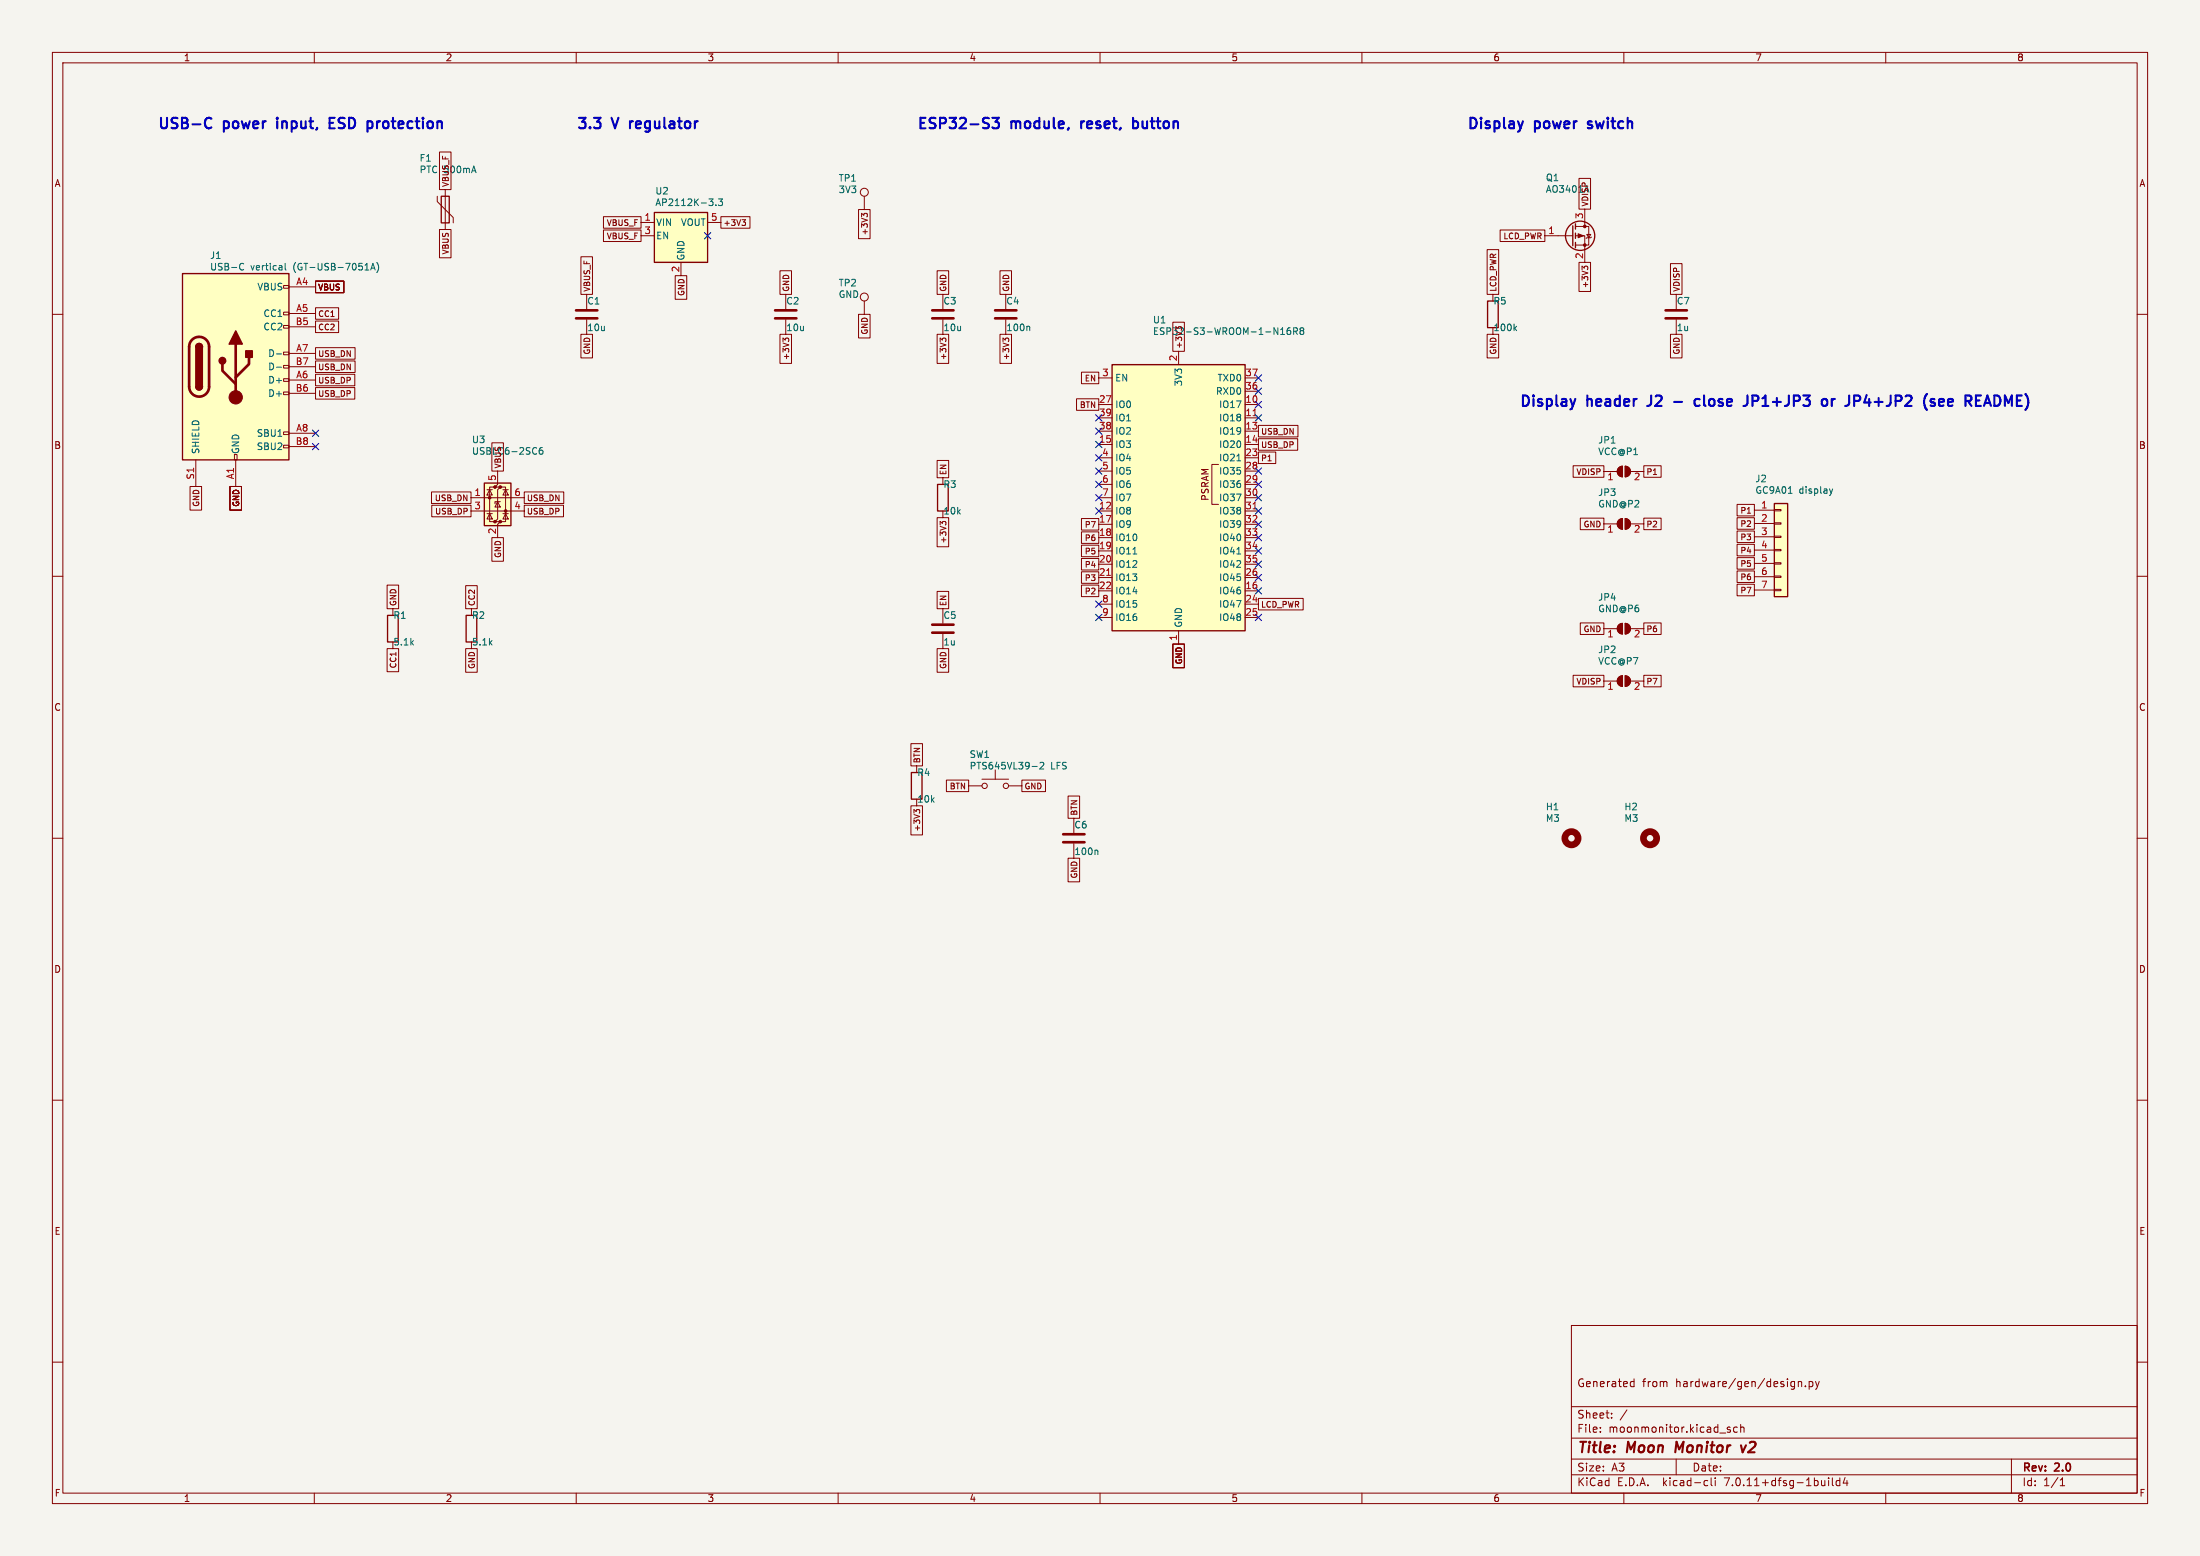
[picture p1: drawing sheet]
<svg xmlns="http://www.w3.org/2000/svg" width="420mm" height="297mm" viewBox="0 0 420 297" stroke-linecap="round" stroke-linejoin="round" font-family="sans-serif">
<path d="M0 0h420v297h-420z" fill="#f5f4ef" stroke="#f5f4ef" stroke-width=".19"/>
<g fill="none" stroke="#840000" stroke-width=".19">
<path d="M10 10h400v277h-400zM12 12h396v273h-396zM60 10v2M110 10v2M160 10v2M210 10v2M260 10v2M310 10v2M360 10v2M83.5 37.5v1l3 3v1M83.9 29h2.2v7.2h-2.2zM85 36.2v7.6"/>
<path d="M163.9 40h2.2v5.6h-2.2zM165 37.5v2.5M301.4 34.1h2.2v5.8h-2.2zM302.5 39.9v3.3M10 60h2M54.1 59.6h1.1v.5h-1.1zM54.1 54.5h1.1v.5h-1.1zM55.2 54.8h5M55.2 59.8h5M60.2 53.7h5.4v2.2h-5.4zM60.2 58.7h4.4v2.2h-4.4zM83.9 43.8h2.2v5.4h-2.2z"/>
<path d="M110.9 49h2.2v7.2h-2.2zM112 56.2v2.8M115.2 41.4h7.2v2.2h-7.2zM115.2 43.9h7.2v2.2h-7.2zM122.4 45h2.5M122.4 42.5h2.5M128.9 52.6h2.2v4.5h-2.2zM130 50.1v2.5M135.1 42.5h2.5M137.6 41.4h5.6v2.2h-5.6zM141.6 41.9h.7l-.3 .5M142.1 42.4l.2 .2v.2l-.2 .2"/>
<path d="M148.9 51.7h2.2v4.5h-2.2zM150 56.2v2.8M163.9 60h2.2v4.5h-2.2zM165 57.5v2.5M165.6 41.2v-.3l-.2-.2-.4 .1-.1 .3-.4-.4v.7M178.9 51.7h2.2v4.5h-2.2zM180 56.2v2.8M190.9 51.7h2.2v4.5h-2.2zM192 56.2v2.8M283.9 47.6h2.2v8.6h-2.2zM285 56.2v1.3M286.4 43.9h8.5v2.2h-8.5z"/>
<path d="M294.9 45h5.4M300.8 45h1.7v5.1M300.8 43.2h2.5v3.6h-2.5M301.4 50.1h2.2v5.5h-2.2zM302.9 44.7h.8l-.4 .7zM303.1 51.3v-.3l-.2-.2-.4 .1-.1 .3-.4-.4v.7M303.8 45.3l-1 .2M318.9 50.3h2.2v5.9h-2.2zM320 56.2v2.8M408 60h2M54.1 74.8h1.1v.5h-1.1zM54.1 72.3h1.1v.5h-1.1z"/>
<path d="M54.1 69.7h1.1v.6h-1.1zM54.1 67.2h1.1v.5h-1.1zM54.1 62.1h1.1v.5h-1.1zM55.2 72.5h5M55.2 67.5h5M55.2 62.4h5M55.2 75.1h5M55.2 70h5M60.2 74h7.5v2.2h-7.5zM60.2 71.4h7.5v2.2h-7.5zM60.2 66.4h7.6v2.2h-7.6zM60.2 68.9h7.6v2.2h-7.6z"/>
<path d="M60.2 61.3h4.4v2.2h-4.4zM110.9 63.8h2.2v4.5h-2.2zM112 61v2.8M148.9 63.8h2.2v5.6h-2.2zM150 61v2.8M150.6 65.1v-.4l-.2-.2-.4 .1-.1 .3-.4-.4v.7M178.9 63.8h2.2v5.6h-2.2zM180 61v2.8M180.6 65.1v-.4l-.2-.2-.4 .1-.1 .3-.4-.4v.7M190.9 63.8h2.2v5.6h-2.2zM192 61v2.8M192.6 65.1v-.4l-.2-.2-.4 .1-.1 .3-.4-.4v.7"/>
<path d="M205.5 76.1h4.3v2.2h-4.3zM206.5 71h3.3v2.2h-3.3zM209.8 77.2h2.5M209.8 79.8h2.5M209.8 72.1h2.5M223.9 61.5h2.2v5.6h-2.2zM225 67.1v2.5M237.7 77.2h2.5M237.7 79.8h2.5M237.7 72.1h2.5M237.7 74.7h2.5M283.9 63.8h2.2v4.5h-2.2z"/>
<path d="M318.9 63.8h2.2v4.5h-2.2zM320 61v2.8M36.3 92.9h2.2v4.5h-2.2zM37.4 87.8v5.1M43.9 92.9h2.2v4.5h-2.2zM44.7 86.8h.6v1h-.6zM45 87.8v5.1M54.1 85h1.1v.5h-1.1zM54.1 82.4h1.1v.6h-1.1zM55.2 82.7h5M55.2 85.2h5M82.4 93.9h7.5v2.2h-7.5z"/>
<path d="M82.4 96.4h7.5v2.2h-7.5zM89.9 97.5h10.2M89.9 95h10.2M93 98h1M93 93.5h1M93.5 93.5l.5 1h-1zM93.5 98l.5 1.1h-1zM93.9 84.5h2.2v5.4h-2.2zM94.5 93h-1v6.6h1M95 95.8l.5 1h-1zM95 89.9v2.6l-.5 .5h1l-.5 .5v5.6l-.5 .5h1l-.5 .5v2.5M95.5 95.8h-1v.3"/>
<path d="M95.5 93h1v6.6h-1M96 98h1M96 93.5h1M96.5 98l.5 1.1h-1zM96.5 93.5l.5 1h-1zM100.1 93.9h7.5v2.2h-7.5zM100.1 96.4h7.5v2.2h-7.5zM178.9 87.9h2.2v3.3h-2.2zM178.9 98.8h2.2v5.6h-2.2zM180 91.2v1.3M206.5 99h3.3v2.2h-3.3zM209.8 97.5h2.5"/>
<path d="M209.8 95h2.5M209.8 82.3h2.5M209.8 84.8h2.5M209.8 87.4h2.5M209.8 89.9h2.5M209.8 92.5h2.5M232.6 88.7h-1.2v7.6h1.2M237.7 97.5h2.5M237.7 95h2.5M237.7 82.3h2.5M237.7 84.8h2.5M237.7 87.4h2.5"/>
<path d="M237.7 89.9h2.5M237.7 92.5h2.5M240.2 86.3h3.3v2.2h-3.3zM240.2 83.7h7.5v2.2h-7.5zM240.2 81.2h7.6v2.2h-7.6zM300.3 88.9h5.9v2.2h-5.9zM301.7 98.9h4.5v2.2h-4.5zM306.2 90h2.5M309.1 89.3l.6-.3v2a1.02 1.02 0 0 1-.9-.6 1.02 1.02 0 0 1 .3-1.1zM309.1 99.3l.6-.3v2a1.02 1.02 0 0 1-.9-.6 1.02 1.02 0 0 1 .3-1.1zM310.3 89a1.02 1.02 0 0 1 1 1 1.02 1.02 0 0 1-1 1zM310.3 99a1.02 1.02 0 0 1 1 1 1.02 1.02 0 0 1-1 1z"/>
<path d="M311.3 90h2.5M313.8 88.9h3.3v2.2h-3.3zM313.8 98.9h3.3v2.2h-3.3zM331.6 98.8h3.3v2.2h-3.3zM331.6 96.3h3.3v2.2h-3.3zM334.9 97.4h3.8M334.9 99.9h3.8M338.7 99.8h1.3v.2h-1.3zM338.7 97.3h1.3v.2h-1.3zM10 110h2M73.9 111.7h2.2v4.5h-2.2zM75 116.2v1.3"/>
<path d="M88.9 111.8h2.2v4.4h-2.2zM90 116.2v1.3M93.9 102.6h2.2v4.5h-2.2zM178.9 112.9h2.2v3.3h-2.2zM180 116.2v2.8M180.6 100.1v-.4l-.2-.2-.4 .1-.1 .3-.4-.4v.7M206.5 104.1h3.3v2.2h-3.3zM206.5 101.5h3.3v2.2h-3.3zM206.5 106.6h3.3v2.2h-3.3zM206.5 111.7h3.3v2.2h-3.3zM206.5 109.1h3.3v2.2h-3.3zM209.8 112.8h2.5"/>
<path d="M209.8 100.1h2.5M209.8 102.6h2.5M209.8 105.2h2.5M209.8 107.7h2.5M209.8 110.2h2.5M209.8 115.3h2.5M209.8 117.9h2.5M237.7 112.8h2.5M237.7 100.1h2.5M237.7 102.6h2.5M237.7 105.2h2.5M237.7 107.7h2.5"/>
<path d="M237.7 110.2h2.5M237.7 115.3h2.5M237.7 117.9h2.5M240.2 114.2h8.6v2.2h-8.6zM301.7 118.9h4.5v2.2h-4.5zM306.2 100h2.5M309.1 119.3l.6-.3v2a1.02 1.02 0 0 1-.9-.6 1.02 1.02 0 0 1 .3-1.1zM310.3 119a1.02 1.02 0 0 1 1 1 1.02 1.02 0 0 1-1 1zM311.3 100h2.5M313.8 118.9h3.3v2.2h-3.3zM331.6 106.4h3.3v2.2h-3.3zM331.6 103.9h3.3v2.2h-3.3z"/>
<path d="M331.6 101.4h3.3v2.2h-3.3zM331.6 111.5h3.3v2.2h-3.3zM331.6 109h3.3v2.2h-3.3zM334.9 102.5h3.8M334.9 105h3.8M334.9 107.5h3.8M334.9 110.1h3.8M334.9 112.6h3.8M338.7 112.5h1.3v.2h-1.3zM338.7 110h1.3v.2h-1.3zM338.7 107.4h1.3v.3h-1.3zM338.7 104.9h1.3v.2h-1.3z"/>
<path d="M338.7 102.3h1.3v.3h-1.3zM408 110h2M73.9 123.8h2.2v4.4h-2.2zM88.9 123.8h2.2v4.5h-2.2zM178.9 123.8h2.2v4.5h-2.2zM180 121v2.8M223.9 122.9h2.2v4.5h-2.2zM225 120.4v2.5M300.3 128.9h5.9v2.2h-5.9zM306.2 120h2.5M306.2 130h2.5M309.1 129.3l.6-.3v2a1.02 1.02 0 0 1-.9-.6 1.02 1.02 0 0 1 .3-1.1z"/>
<path d="M310.3 129a1.02 1.02 0 0 1 1 1 1.02 1.02 0 0 1-1 1zM311.3 120h2.5M311.3 130h2.5M313.8 128.9h3.3v2.2h-3.3zM10 160h2M173.9 153.8h2.2v5.6h-2.2zM173.9 141.9h2.2v4.3h-2.2zM175 146.2v1.3M175.6 155.1v-.4l-.2-.2-.4 .1-.1 .3-.4-.4v.7M180.7 148.9h4.2v2.2h-4.2zM184.9 150h2.6M187.5 148.7h5"/>
<path d="M190 147v1.7M192.5 150h2.6M195.1 148.9h4.5v2.2h-4.5zM203.9 151.9h2.2v4.3h-2.2zM205 156.2v2.8M408 160h2M203.9 163.8h2.2v4.5h-2.2zM205 161v2.8M10 210h2M408 210h2M10 260h2M300 253h108v32h-108z"/>
<path d="M408 260h2M300 278.5h108M300 274.5h108M300 268.5h108M305.5 273.2v.2M305.5 272.5v.1M307.7 270.5v.2M307.7 269.8v.1M310.6 269.1l-1.3 1.9M311.4 263.8h.5M311.4 264.6h.5M311.9 263.2v1.5"/>
<path d="M320 278.5v3M330.3 272.5l-.4-.1-.2 .2 .1 .2 .5 .2v.3h-.6M331.7 272.5l-.5-.1-.3 .3 .2 .6h.6M332.3 272.5l.2-.1 .4 .1v.9M332.3 271.9v1.5M343.3 263.8l.2-.1 .4 .1v.9M343.3 263.7v1M344.7 264.5v.2M345.4 263.8l.4-.1 .3 .3-.2 .6h-.5M345.4 263.7v1.5M346.6 263.7l.3 1M346.9 264.7l-.3 .5"/>
<path d="M347.3 263.7l-.4 1M384 278.5v6.5M60 285v2M110 285v2M160 285v2M210 285v2M260 285v2M300 281.5h108M310 285v2M325.6 282.6l.4 .1M326 283.5l-.4 .1M326.7 282.1v1.3l.2 .2"/>
<path d="M327.4 282.1v.1M327.4 282.6v1M349.1 282.1v.1M349.1 282.6v1M349.8 282.1v1.3l.2 .2M351.2 282.7l-.4-.1-.3 .3 .2 .6h.5M351.2 282.1v1.5M352.2 282l-.3 1.1h.9M352.6 282.6v1M360 285v2M393.3 283.6h.9M393.3 282.5l.4-.4v1.5"/>
<circle cx="165" cy="36.7" r=".76"/>
<circle cx="165" cy="56.7" r=".76"/>
<circle cx="188" cy="150" r=".51"/>
<circle cx="192" cy="150" r=".51"/>
</g>
<path d="M320.1 275.2l-.3 2M332.4 275.9l.3 1.3 .6-1.3" fill="none" stroke="#840000" stroke-width=".4"/>
<g fill="none" stroke="#840000" stroke-width=".25">
<path d="M84.2 37.5h1.6v5h-1.6zM34.8 52.2h20.4v35.6h-20.4zM124.9 40.6h10.2v9.5h-10.2zM284 57.5h2v5h-2zM300.3 43.1v3.8M300.8 42.7v1M300.8 44.5v1M300.8 46.3v1M37.4 73.8a.64 .64 0 0 0 .6 .6 .64 .64 0 0 0 .6-.6M37.4 66.2a.64 .64 0 0 1 .6-.6 .64 .64 0 0 1 .6 .6M212.3 69.6h25.4v50.8h-25.4zM92.5 92.2h5v8.1h-5z"/>
<path d="M179 92.5h2v5h-2zM338.7 96.1h2.6v17.8h-2.6zM74 117.5h2v5h-2zM89 117.5h2v5h-2zM174 147.5h2v5h-2z"/>
<circle cx="301.6" cy="45" r="2.79"/>
</g>
<g fill="none" stroke="#006464" stroke-width=".19">
<path d="M135.3 38h.8l-.4 .5M136.1 38.6v.5M136.7 39.1v.1M137.1 38h.8l-.4 .5 .4 .1v.5l-.2 .1-.6-.1M46 50.3l.5 .1M46.5 51.4l-.5 .1M54.4 50.3v1.1l.2 .1M69.7 51.5h.7M70.8 51.5l.4-1.2 .4 1.2M70.9 51.2h.6M71.9 50.1a1.46 1.46 0 0 1 0 1.9M52.8 67.6h.9"/>
<path d="M52.8 70.1h.9M196.4 62.3l.2 .2v.6M244.5 63.8h.7M244.5 62.9l.3-.3v1.2M246.3 62.6h-.4a.85 .85 0 0 0 0 1.2l.5-.1v-.4l-.2-.2h-.3l-.2 .2M247 63.2h.6l.1-.2-.1-.3-.6-.1v1.2M247.3 63.2l.4 .6M248.4 63.1l-.2 .3v.3l.2 .1h.4l.1-.2v-.2l-.2-.3M248.4 63.1l-.2-.2 .2-.3h.3l.2 .2-.2 .3M248.4 63.1h.3M289.2 62.6l.3 .5M289.5 62.3l-.5 .5"/>
<path d="M103.5 85.4l-.3 .1a.85 .85 0 0 0 0 1.2l.4-.1 .1-.4-.3-.3h-.2l-.3 .3M236.1 88h.7M341.4 94.2h.7M349.3 93.3l.3 .9M349.6 94.2l-.2 .3M349.9 93.3l-.3 .9M216.3 105.7h.7M236.1 105.7h.7M197 146.3h1M198.5 145.6l.5-.1 .3 .4-.8 .9h.8M209.4 162.3l.2 .2v.6"/>
</g>
<g fill="none" stroke="#840000" stroke-width=".51">
<path d="M110 59.2h4M148 59.2h4M178 59.2h4M190 59.2h4M318 59.2h4M36.7 64.8a1.9 1.9 0 0 1 2-.4 1.9 1.9 0 0 1 1.2 1.8v7.6a1.91 1.91 0 0 1-1.9 1.9 1.91 1.91 0 0 1-1.9-1.9v-7.8l.2-.6zM42.5 69.5v1.3l2.5 2.5M45 65.7v10.1M47.5 68.2v1.3l-2.5 2.5M110 60.8h4M148 60.8h4M178 60.8h4"/>
<path d="M190 60.8h4M318 60.8h4M178 119.2h4M178 120.8h4M203 159.2h4M203 160.8h4"/>
</g>
<g fill="#ffffc2" stroke="#ffffc2" stroke-width=".19">
<path d="M338.7 96.1h2.6v17.8h-2.6z"/>
<path d="M34.8 52.2h20.4v35.6h-20.4z"/>
<path d="M92.5 92.2h5v8.1h-5z"/>
<path d="M124.9 40.6h10.2v9.5h-10.2z"/>
<path d="M212.3 69.6h25.4v50.8h-25.4z"/>
</g>
<g fill="#840000" stroke="#840000" stroke-width=".25">
<path d="M37.4 73.8h1.2a.64 .64 0 0 1-.6 .6 .64 .64 0 0 1-.6-.6z"/>
<path d="M37.4 66.2h1.2v7.6h-1.2z"/>
<path d="M37.6 65.7a.64 .64 0 0 1 .7-.1 .64 .64 0 0 1 .3 .6h-1.2z"/>
<path d="M45 63.1l1.3 2.6h-2.6z"/>
<path d="M46.9 67h1.3v1.2h-1.3z"/>
<circle cx="42.5" cy="68.9" r=".63"/>
</g>
<g fill="#840000" stroke="#840000" stroke-width=".19">
<path d="M301.3 44.6l1 .4-1 .4z"/>
<path d="M309.1 119.3l.6-.3v2a1.02 1.02 0 0 1-.9-.6 1.02 1.02 0 0 1 .3-1.1z"/>
<path d="M310.3 119a1.02 1.02 0 0 1 1 1 1.02 1.02 0 0 1-1 1z"/>
<path d="M309.1 89.3l.6-.3v2a1.02 1.02 0 0 1-.9-.6 1.02 1.02 0 0 1 .3-1.1z"/>
<path d="M310.3 89a1.02 1.02 0 0 1 1 1 1.02 1.02 0 0 1-1 1z"/>
<path d="M309.1 99.3l.6-.3v2a1.02 1.02 0 0 1-.9-.6 1.02 1.02 0 0 1 .3-1.1z"/>
<path d="M310.3 99a1.02 1.02 0 0 1 1 1 1.02 1.02 0 0 1-1 1z"/>
<path d="M309.1 129.3l.6-.3v2a1.02 1.02 0 0 1-.9-.6 1.02 1.02 0 0 1 .3-1.1z"/>
<path d="M310.3 129a1.02 1.02 0 0 1 1 1 1.02 1.02 0 0 1-1 1z"/>
<circle cx="45" cy="75.8" r="1.27"/>
<circle cx="302.5" cy="46.8" r=".25"/>
<circle cx="302.5" cy="43.2" r=".25"/>
<circle cx="93.5" cy="95" r=".25"/>
<circle cx="94.5" cy="99.6" r=".25"/>
<circle cx="94.5" cy="93" r=".25"/>
<circle cx="95.5" cy="99.6" r=".25"/>
<circle cx="95.5" cy="93" r=".25"/>
<circle cx="96.5" cy="97.5" r=".25"/>
</g>
<g fill="none" stroke="#840000" stroke-width="1.3">
<circle cx="300" cy="160" r="1.27"/>
<circle cx="315" cy="160" r="1.27"/>
</g>
<path d="M239.2 79.3h.7M239.2 97.1h.7M211.3 109.8h.7" fill="none" stroke="#a90000" stroke-width=".19"/>
<g fill="none" stroke="#0000c2" stroke-width=".4">
<path d="M39.5 22.6a.7 .7 0 0 1 .9 .1M40.4 24.3a.7 .7 0 0 1-.9 .1M52.9 22.5v.2M52.9 23.2v1.3M62.9 23.4h.7M63.9 22.5h-1v2h1M120.3 23.2v1.3M120.4 23.3l-.1 .2M189.5 22.5h1.2l-.7 .7a.55 .55 0 0 1 .7 .4v.5l-.2 .3-.8 .1-.2-.2M206.4 23.2v1.3M206.5 23.3l-.1 .2M216.3 22.5v2"/>
<path d="M216.3 23.2h.6l.3 .1M217.2 24.3l-.3 .2-.6-.1M303.1 24.4l.2 .1M303.2 23.2v.5M314.5 77.5h.1M319.6 76.7h1.5M324.5 76.2h-.6l-.4 .3v.6l.2 .3h.8M335.5 75.6l-1-.1v2M335.5 76.4l-1 .1M348.6 76.2l.2 .3v.6l-.2 .3M349.7 76.2v1.3M350.3 76.2h-.4l-.2 .3"/>
<path d="M356.4 75.4l-.5 1.4h1.2M370.2 76.8l.9-.2-.1-.4h-.5l-.3 .2 .1 1h.7M372.2 76.2l-.3 .2v.8l.3 .3M372.8 76.6l-.9 .2M378.9 76.9h1M379.4 75.5l.7 2M381.2 75.5h-.5v2h.5"/>
</g>
<g fill="none" stroke="#000084" stroke-width=".19">
<path d="M134.5 44.4l1.2 1.2M135.7 44.4l-1.2 1.2M209.2 79.2l1.2 1.2M210.4 79.2l-1.2 1.2M239.6 79.2l1.2 1.2M239.6 76.6l1.2 1.2M239.6 74.1l1.2 1.2M239.6 71.5l1.2 1.2M240.8 79.2l-1.2 1.2M240.8 76.6l-1.2 1.2M240.8 74.1l-1.2 1.2M240.8 71.5l-1.2 1.2"/>
<path d="M59.6 82.1l1.2 1.2M59.6 84.6l1.2 1.2M60.8 82.1l-1.2 1.2M60.8 84.6l-1.2 1.2M209.2 96.9l1.2 1.2M209.2 91.9l1.2 1.2M209.2 89.3l1.2 1.2M209.2 94.4l1.2 1.2M209.2 84.2l1.2 1.2M209.2 81.7l1.2 1.2M209.2 86.8l1.2 1.2M210.4 96.9l-1.2 1.2"/>
<path d="M210.4 91.9l-1.2 1.2M210.4 89.3l-1.2 1.2M210.4 94.4l-1.2 1.2M210.4 84.2l-1.2 1.2M210.4 81.7l-1.2 1.2M210.4 86.8l-1.2 1.2M239.6 99.5l1.2 1.2M239.6 96.9l1.2 1.2M239.6 94.4l1.2 1.2M239.6 89.3l1.2 1.2M239.6 91.9l1.2 1.2M240.8 99.5l-1.2 1.2"/>
<path d="M240.8 96.9l-1.2 1.2M240.8 94.4l-1.2 1.2M240.8 89.3l-1.2 1.2M240.8 91.9l-1.2 1.2M209.2 114.7l1.2 1.2M209.2 117.3l1.2 1.2M210.4 114.7l-1.2 1.2M210.4 117.3l-1.2 1.2M239.6 107.1l1.2 1.2M239.6 102l1.2 1.2M239.6 104.6l1.2 1.2M239.6 112.2l1.2 1.2"/>
<path d="M239.6 117.3l1.2 1.2M239.6 109.6l1.2 1.2M240.8 107.1l-1.2 1.2M240.8 102l-1.2 1.2M240.8 104.6l-1.2 1.2M240.8 112.2l-1.2 1.2M240.8 117.3l-1.2 1.2M240.8 109.6l-1.2 1.2"/>
</g>
<g font-size="2.8" fill="#0000c2">
<text x="30" y="24.7">USB-C</text>
<text x="42.8" y="24.7">power</text>
<text x="53.8" y="24.7">input,</text>
<text x="64.6" y="24.7">ESD</text>
<text x="72.6" y="24.7">protection</text>
<text x="110" y="24.7">3.3</text>
<text x="117.1" y="24.7">V</text>
<text x="121.1" y="24.7">regulator</text>
<text x="175" y="24.7">ESP32-S3</text>
<text x="193.1" y="24.7">module,</text>
<text x="207.3" y="24.7">reset,</text>
<text x="218" y="24.7">button</text>
<text x="280" y="24.7">Display</text>
<text x="293.1" y="24.7">power</text>
<text x="304.1" y="24.7">switch</text>
<text x="290" y="77.7">Display</text>
<text x="303.1" y="77.7">header</text>
<text x="315.5" y="77.7">J2</text>
<text x="326.1" y="77.7">close</text>
<text x="336.3" y="77.7">JP1+JP3</text>
<text x="351.9" y="77.7">or</text>
<text x="357.3" y="77.7">JP4+JP2</text>
<text x="373" y="77.7">(see</text>
<text x="381.7" y="77.7">README)</text>
</g>
<g font-size="2.8" fill="#840000">
<text x="301" y="277.9">Title:</text>
<text x="310.6" y="277.9">Moon</text>
<text x="320.7" y="277.9">Monitor</text>
<text x="334.1" y="277.9">v2</text>
</g>
<g font-size="2.1" fill="#840000">
<text x="301" y="265">Generated</text>
<text x="313.5" y="265">from</text>
<text x="319.9" y="265">hardware/gen/design.py</text>
<text x="301" y="273.7">File:</text>
<text x="301" y="271">Sheet:</text>
<text x="307.1" y="273.7">moonmonitor.kicad_sch</text>
<text x="301" y="281.1">Size:</text>
<text x="307.6" y="281.1">A3</text>
<text x="323" y="281.1">Date:</text>
<text x="386" y="281.3">Rev:</text>
<text x="392.4" y="281.3">2.0</text>
<text x="301" y="283.9">KiCad</text>
<text x="308.7" y="283.9">E.D.A.</text>
<text x="317.6" y="283.9">kicad-cli</text>
<text x="329.5" y="283.9">7.0.11+dfsg-1build4</text>
<text x="386" y="283.9">Id:</text>
<text x="390.1" y="283.9">1/1</text>
</g>
<g font-size="1.8" fill="#840000">
<text x="35" y="11.9">1</text>
<text x="85" y="11.9">2</text>
<text x="135" y="11.9">3</text>
<text x="185" y="11.9">4</text>
<text x="235" y="11.9">5</text>
<text x="285" y="11.9">6</text>
<text x="335" y="11.9">7</text>
<text x="385" y="11.9">8</text>
<text x="10.3" y="35.9">A</text>
<text x="84.7" y="33.3">500mA</text>
<text x="408.3" y="35.9">A</text>
<text x="220" y="64.1">ESP32-S3-WROOM-1-N16R8</text>
<text x="10.3" y="85.9">B</text>
<text x="408.2" y="85.9">B</text>
<text x="231" y="95.7" transform="rotate(-90 231 95.7)">PSRAM</text>
<text x="10.3" y="135.9">C</text>
<text x="408.2" y="135.9">C</text>
<text x="10.3" y="185.9">D</text>
<text x="408.2" y="185.9">D</text>
<text x="10.3" y="235.9">E</text>
<text x="408.3" y="235.9">E</text>
<text x="10.3" y="285.9">F</text>
<text x="35" y="286.9">1</text>
<text x="85" y="286.9">2</text>
<text x="135" y="286.9">3</text>
<text x="185" y="286.9">4</text>
<text x="235" y="286.9">5</text>
<text x="285" y="286.9">6</text>
<text x="335" y="286.9">7</text>
<text x="385" y="286.9">8</text>
<text x="408.3" y="285.9">F</text>
</g>
<g font-size="1.8" fill="#006464">
<text x="80" y="31.1">F1</text>
<text x="80" y="33.3">PTC</text>
<text x="160" y="34.9">TP1</text>
<text x="295" y="34.8">Q1</text>
<text x="125" y="37.3">U2</text>
<text x="125" y="39.5">AP2112K-3.3</text>
<text x="160" y="37.1">3V3</text>
<text x="295" y="37">AO3401A</text>
<text x="125.2" y="43.3">VIN</text>
<text x="125.2" y="45.9">EN</text>
<text x="129.9" y="43.3">VOUT</text>
<text x="40" y="49.6">J1</text>
<text x="40" y="51.8">USB-C</text>
<text x="47.8" y="51.8">vertical</text>
<text x="56.1" y="51.8">(GT-USB-7051A)</text>
<text x="130.9" y="49.8" transform="rotate(-90 130.9 49.8)">GND</text>
<text x="49" y="55.6">VBUS</text>
<text x="112" y="58.3">C1</text>
<text x="150" y="58.3">C2</text>
<text x="160" y="54.9">TP2</text>
<text x="160" y="57.1">GND</text>
<text x="180" y="58.3">C3</text>
<text x="192" y="58.3">C4</text>
<text x="285" y="58.3">R5</text>
<text x="320" y="58.3">C7</text>
<text x="50.2" y="60.7">CC1</text>
<text x="50.2" y="63.2">CC2</text>
<text x="112" y="63.4">10u</text>
<text x="150" y="63.4">10u</text>
<text x="180" y="63.4">10u</text>
<text x="192" y="63.4">100n</text>
<text x="220" y="61.9">U1</text>
<text x="285" y="63.4">100k</text>
<text x="320" y="63.4">1u</text>
<text x="51.1" y="68.3">D-</text>
<text x="51.1" y="70.9">D-</text>
<text x="51.1" y="73.4">D+</text>
<text x="51.1" y="75.9">D+</text>
<text x="212.8" y="73">EN</text>
<text x="225.9" y="73.8" transform="rotate(-90 225.9 73.8)">3V3</text>
<text x="232" y="75.5">RXD0</text>
<text x="232.3" y="73">TXD0</text>
<text x="48.9" y="83.6">SBU1</text>
<text x="212.8" y="78.1">IO0</text>
<text x="212.8" y="83.2">IO2</text>
<text x="212.8" y="80.6">IO1</text>
<text x="232.6" y="78.1">IO17</text>
<text x="232.6" y="80.6">IO18</text>
<text x="232.6" y="83.2">IO19</text>
<text x="38.2" y="86.8" transform="rotate(-90 38.2 86.8)">SHIELD</text>
<text x="45.9" y="86.8" transform="rotate(-90 45.9 86.8)">GND</text>
<text x="48.9" y="86.1">SBU2</text>
<text x="90" y="87">USBLC6-2SC6</text>
<text x="90" y="84.8">U3</text>
<text x="212.8" y="85.7">IO3</text>
<text x="212.8" y="88.2">IO4</text>
<text x="232.6" y="85.7">IO20</text>
<text x="232.6" y="88.2">IO21</text>
<text x="305" y="84.9">JP1</text>
<text x="305" y="87.1">VCC@P1</text>
<text x="180" y="93.3">R3</text>
<text x="212.8" y="90.8">IO5</text>
<text x="212.8" y="93.3">IO6</text>
<text x="212.8" y="95.9">IO7</text>
<text x="232.6" y="90.8">IO35</text>
<text x="232.6" y="93.3">IO36</text>
<text x="232.6" y="95.9">IO37</text>
<text x="305" y="94.9">JP3</text>
<text x="335" y="92.2">J2</text>
<text x="335" y="94.4">GC9A01</text>
<text x="343.4" y="94.4">display</text>
<text x="180" y="98.4">10k</text>
<text x="212.8" y="98.4">IO8</text>
<text x="212.8" y="100.9">IO9</text>
<text x="232.6" y="98.4">IO38</text>
<text x="232.6" y="100.9">IO39</text>
<text x="305" y="97.1">GND@P2</text>
<text x="212.8" y="103.5">IO10</text>
<text x="212.8" y="106">IO11</text>
<text x="232.6" y="103.5">IO40</text>
<text x="232.6" y="106">IO41</text>
<text x="212.8" y="108.6">IO12</text>
<text x="212.8" y="111.1">IO13</text>
<text x="212.8" y="113.6">IO14</text>
<text x="232.6" y="113.6">IO46</text>
<text x="232.6" y="111.1">IO45</text>
<text x="232.6" y="108.6">IO42</text>
<text x="75" y="118.3">R1</text>
<text x="90" y="118.3">R2</text>
<text x="180" y="118.3">C5</text>
<text x="212.8" y="116.2">IO15</text>
<text x="212.8" y="118.7">IO16</text>
<text x="225.9" y="119.9" transform="rotate(-90 225.9 119.9)">GND</text>
<text x="232.6" y="116.2">IO47</text>
<text x="232.6" y="118.7">IO48</text>
<text x="305" y="114.9">JP4</text>
<text x="305" y="117.1">GND@P6</text>
<text x="75" y="123.4">5.1k</text>
<text x="90" y="123.4">5.1k</text>
<text x="180" y="123.4">1u</text>
<text x="305" y="124.9">JP2</text>
<text x="305" y="127.1">VCC@P7</text>
<text x="175" y="148.3">R4</text>
<text x="185" y="144.9">SW1</text>
<text x="185" y="147.1">PTS645VL39-2</text>
<text x="200.6" y="147.1">LFS</text>
<text x="175" y="153.4">10k</text>
<text x="295" y="154.9">H1</text>
<text x="310" y="154.9">H2</text>
<text x="205" y="158.3">C6</text>
<text x="295" y="157.1">M3</text>
<text x="310" y="157.1">M3</text>
<text x="205" y="163.4">100n</text>
</g>
<g font-size="1.8" fill="#a90000">
<text x="302.3" y="41.9" transform="rotate(-90 302.3 41.9)">3</text>
<text x="122.9" y="42.2">1</text>
<text x="122.9" y="44.7">3</text>
<text x="135.6" y="42.2">5</text>
<text x="295.5" y="44.7">1</text>
<text x="129.7" y="52.1" transform="rotate(-90 129.7 52.1)">2</text>
<text x="302.3" y="49.5" transform="rotate(-90 302.3 49.5)">2</text>
<text x="56.4" y="54.5">A4</text>
<text x="56.4" y="59.6">A5</text>
<text x="56.4" y="62.1">B5</text>
<text x="56.4" y="69.7">B7</text>
<text x="56.4" y="67.2">A7</text>
<text x="210.3" y="71.9">3</text>
<text x="224.7" y="69" transform="rotate(-90 224.7 69)">2</text>
<text x="237.7" y="71.9">37</text>
<text x="56.4" y="74.8">B6</text>
<text x="56.4" y="72.3">A6</text>
<text x="209.7" y="77">27</text>
<text x="237.7" y="77">10</text>
<text x="237.7" y="74.4">36</text>
<text x="56.4" y="82.4">A8</text>
<text x="209.7" y="82">38</text>
<text x="209.7" y="79.5">39</text>
<text x="237.7" y="79.5">11</text>
<text x="237.7" y="82">13</text>
<text x="56.4" y="85">B8</text>
<text x="209.7" y="84.6">15</text>
<text x="210.3" y="87.1">4</text>
<text x="210.3" y="89.7">5</text>
<text x="237.7" y="84.6">14</text>
<text x="237.7" y="87.1">23</text>
<text x="237.7" y="89.7">28</text>
<text x="37.1" y="91.6" transform="rotate(-90 37.1 91.6)">S1</text>
<text x="44.7" y="91.6" transform="rotate(-90 44.7 91.6)">A1</text>
<text x="90.5" y="94.7">1</text>
<text x="94.7" y="91.9" transform="rotate(-90 94.7 91.9)">5</text>
<text x="98.1" y="94.7">6</text>
<text x="210.3" y="92.2">6</text>
<text x="210.3" y="94.7">7</text>
<text x="237.7" y="92.2">29</text>
<text x="237.7" y="94.7">30</text>
<text x="306.8" y="92">1</text>
<text x="311.8" y="92">2</text>
<text x="90.5" y="97.3">3</text>
<text x="98.1" y="97.3">4</text>
<text x="209.7" y="97.3">12</text>
<text x="209.7" y="99.8">17</text>
<text x="237.7" y="97.3">31</text>
<text x="237.7" y="99.8">32</text>
<text x="306.8" y="102">1</text>
<text x="311.8" y="102">2</text>
<text x="336.1" y="97.1">1</text>
<text x="336.1" y="99.7">2</text>
<text x="94.7" y="102.1" transform="rotate(-90 94.7 102.1)">2</text>
<text x="209.7" y="102.4">18</text>
<text x="209.7" y="104.9">19</text>
<text x="209.7" y="107.4">20</text>
<text x="237.7" y="102.4">33</text>
<text x="237.7" y="104.9">34</text>
<text x="237.7" y="107.4">35</text>
<text x="336.1" y="102.2">3</text>
<text x="336.1" y="104.7">4</text>
<text x="336.1" y="107.3">5</text>
<text x="209.7" y="110">21</text>
<text x="209.7" y="112.5">22</text>
<text x="237.7" y="112.5">16</text>
<text x="237.7" y="110">26</text>
<text x="336.1" y="109.8">6</text>
<text x="336.1" y="112.4">7</text>
<text x="210.3" y="115.1">8</text>
<text x="210.3" y="117.6">9</text>
<text x="237.7" y="115.1">24</text>
<text x="237.7" y="117.6">25</text>
<text x="224.7" y="122.4" transform="rotate(-90 224.7 122.4)">1</text>
<text x="306.8" y="122">1</text>
<text x="311.8" y="122">2</text>
<text x="306.8" y="132">1</text>
<text x="311.8" y="132">2</text>
</g>
<g font-size="1.5" fill="#840000">
<text x="85.9" y="35.8" transform="rotate(-90 85.9 35.8)">VBUS_F</text>
<text x="303.4" y="39.5" transform="rotate(-90 303.4 39.5)">VDISP</text>
<text x="115.7" y="43.3">VBUS_F</text>
<text x="115.7" y="45.9">VBUS_F</text>
<text x="138" y="43.3">+3V3</text>
<text x="165.9" y="45" transform="rotate(-90 165.9 45)">+3V3</text>
<text x="286.9" y="45.9">LCD_PWR</text>
<text x="85.9" y="48.7" transform="rotate(-90 85.9 48.7)">VBUS</text>
<text x="60.7" y="55.6">VBUS</text>
<text x="112.9" y="55.8" transform="rotate(-90 112.9 55.8)">VBUS_F</text>
<text x="130.9" y="56.6" transform="rotate(-90 130.9 56.6)">GND</text>
<text x="150.9" y="55.8" transform="rotate(-90 150.9 55.8)">GND</text>
<text x="180.9" y="55.8" transform="rotate(-90 180.9 55.8)">GND</text>
<text x="192.9" y="55.8" transform="rotate(-90 192.9 55.8)">GND</text>
<text x="285.9" y="55.8" transform="rotate(-90 285.9 55.8)">LCD_PWR</text>
<text x="303.4" y="55.1" transform="rotate(-90 303.4 55.1)">+3V3</text>
<text x="320.9" y="55.8" transform="rotate(-90 320.9 55.8)">VDISP</text>
<text x="60.7" y="60.7">CC1</text>
<text x="60.7" y="63.2">CC2</text>
<text x="165.9" y="64" transform="rotate(-90 165.9 64)">GND</text>
<text x="60.7" y="68.3">USB_DN</text>
<text x="60.7" y="70.9">USB_DN</text>
<text x="112.9" y="67.8" transform="rotate(-90 112.9 67.8)">GND</text>
<text x="150.9" y="68.9" transform="rotate(-90 150.9 68.9)">+3V3</text>
<text x="180.9" y="68.9" transform="rotate(-90 180.9 68.9)">+3V3</text>
<text x="192.9" y="68.9" transform="rotate(-90 192.9 68.9)">+3V3</text>
<text x="225.9" y="66.6" transform="rotate(-90 225.9 66.6)">+3V3</text>
<text x="285.9" y="67.8" transform="rotate(-90 285.9 67.8)">GND</text>
<text x="320.9" y="67.8" transform="rotate(-90 320.9 67.8)">GND</text>
<text x="60.7" y="75.9">USB_DP</text>
<text x="60.7" y="73.4">USB_DP</text>
<text x="207" y="73">EN</text>
<text x="206" y="78.1">BTN</text>
<text x="240.7" y="83.2">USB_DN</text>
<text x="95.9" y="89.5" transform="rotate(-90 95.9 89.5)">VBUS</text>
<text x="240.7" y="88.2">P1</text>
<text x="240.7" y="85.7">USB_DP</text>
<text x="82.9" y="95.9">USB_DN</text>
<text x="100.5" y="95.9">USB_DN</text>
<text x="180.9" y="90.8" transform="rotate(-90 180.9 90.8)">EN</text>
<text x="300.8" y="90.9">VDISP</text>
<text x="314.2" y="90.9">P1</text>
<text x="38.2" y="96.9" transform="rotate(-90 38.2 96.9)">GND</text>
<text x="45.9" y="96.9" transform="rotate(-90 45.9 96.9)">GND</text>
<text x="82.9" y="98.4">USB_DP</text>
<text x="100.5" y="98.4">USB_DP</text>
<text x="207" y="100.9">P7</text>
<text x="302.2" y="100.9">GND</text>
<text x="314.2" y="100.9">P2</text>
<text x="332.1" y="100.8">P2</text>
<text x="332.1" y="98.2">P1</text>
<text x="95.9" y="106.6" transform="rotate(-90 95.9 106.6)">GND</text>
<text x="180.9" y="103.9" transform="rotate(-90 180.9 103.9)">+3V3</text>
<text x="207" y="106">P5</text>
<text x="207" y="103.5">P6</text>
<text x="332.1" y="105.9">P4</text>
<text x="332.1" y="103.3">P3</text>
<text x="207" y="108.6">P4</text>
<text x="207" y="113.6">P2</text>
<text x="207" y="111.1">P3</text>
<text x="332.1" y="108.4">P5</text>
<text x="332.1" y="113.5">P7</text>
<text x="332.1" y="110.9">P6</text>
<text x="75.9" y="115.8" transform="rotate(-90 75.9 115.8)">GND</text>
<text x="90.9" y="115.8" transform="rotate(-90 90.9 115.8)">CC2</text>
<text x="180.9" y="115.8" transform="rotate(-90 180.9 115.8)">EN</text>
<text x="240.7" y="116.2">LCD_PWR</text>
<text x="302.2" y="120.9">GND</text>
<text x="314.2" y="120.9">P6</text>
<text x="75.9" y="127.7" transform="rotate(-90 75.9 127.7)">CC1</text>
<text x="90.9" y="127.8" transform="rotate(-90 90.9 127.8)">GND</text>
<text x="180.9" y="127.8" transform="rotate(-90 180.9 127.8)">GND</text>
<text x="225.9" y="126.9" transform="rotate(-90 225.9 126.9)">GND</text>
<text x="300.8" y="130.9">VDISP</text>
<text x="314.2" y="130.9">P7</text>
<text x="175.9" y="145.8" transform="rotate(-90 175.9 145.8)">BTN</text>
<text x="181.2" y="150.9">BTN</text>
<text x="195.5" y="150.9">GND</text>
<text x="205.9" y="155.8" transform="rotate(-90 205.9 155.8)">BTN</text>
<text x="175.9" y="158.9" transform="rotate(-90 175.9 158.9)">+3V3</text>
<text x="205.9" y="167.8" transform="rotate(-90 205.9 167.8)">GND</text>
</g>
</svg>
